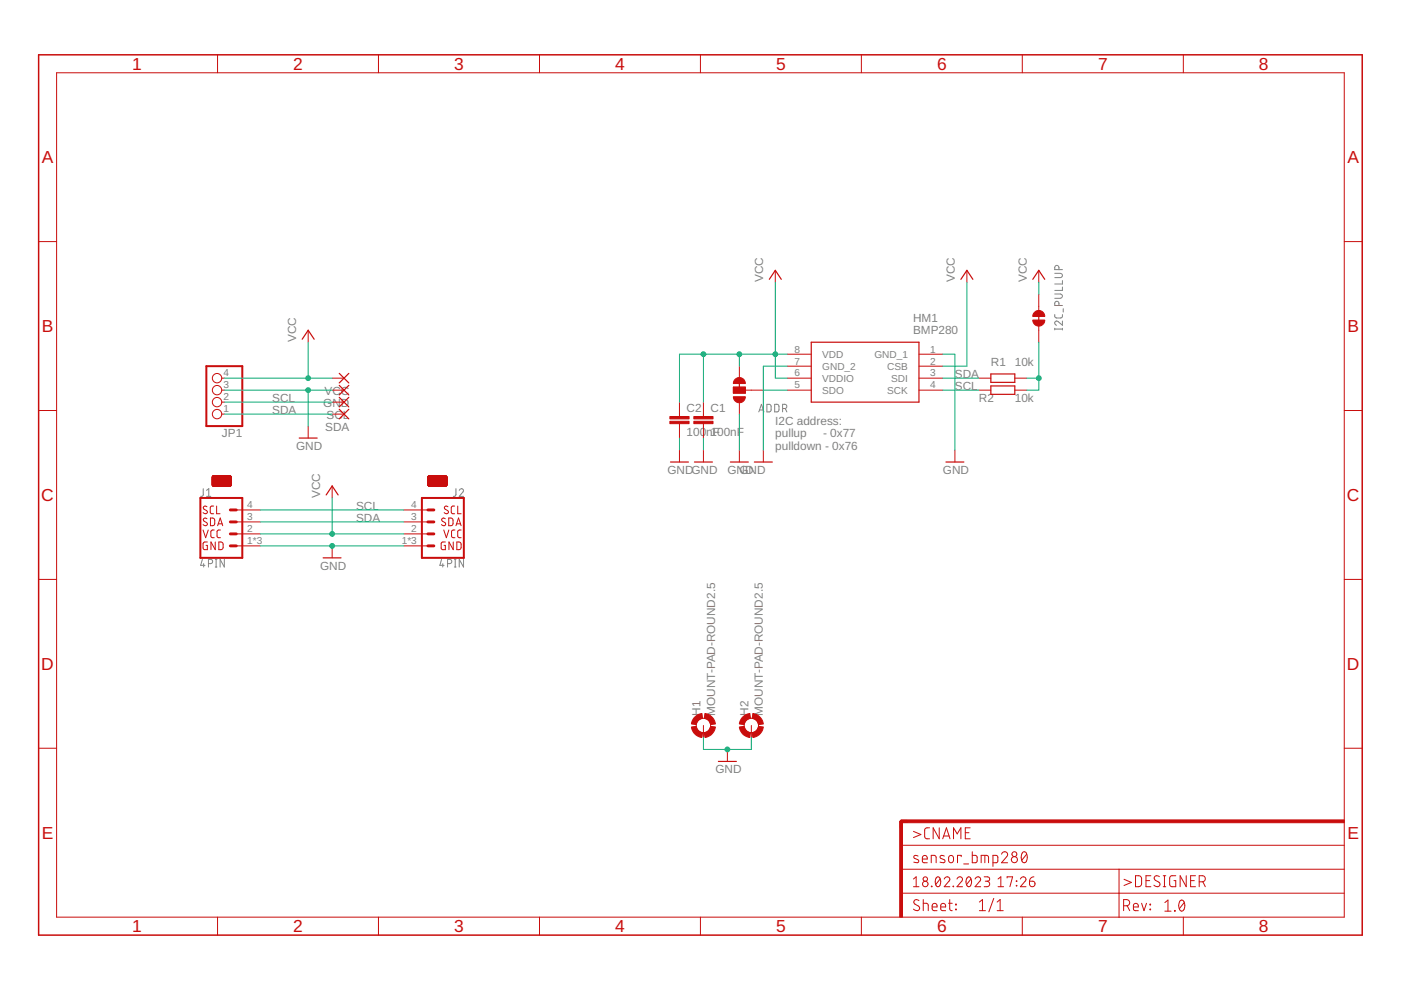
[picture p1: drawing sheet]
<svg xmlns="http://www.w3.org/2000/svg" width="297mm" height="210mm" viewBox="0 0 297 210" stroke-linecap="round" stroke-linejoin="round" font-family="sans-serif">
<g fill="none" stroke="#808080" stroke-width=".21">
<path d="M223.6 58h1.2a.46 .46 0 0 1 .5 .4 .46 .46 0 0 1-.5 .5h-1.2M224.5 57.2v-.5a.44 .44 0 0 0-.4-.4 .44 .44 0 0 0-.5 .4v.5h1.7M225.3 59.5v.7h-1.7M223.6 66.7v.5l.4 .2 1.1-.1 .2-.6M223.6 62.3h1.2a.46 .46 0 0 1 .5 .5 .46 .46 0 0 1-.5 .4h-1.2M223.6 69.8h1.7M223.6 69.6v.4M224.5 64.8v-.5a.44 .44 0 0 0-.4-.4 .44 .44 0 0 0-.5 .4v.5h1.7M225.3 68.1v.9l-1-.8a.44 .44 0 0 0-.7 .1 .44 .44 0 0 0 .4 .7M225.3 60.9v.7h-1.7M225.3 69.6v.4M225.4 65.4v.8"/>
<path d="M160.9 87.3l.5-1.6 .6 1.6M161 86.9h.8M162.6 85.7h.6l.3 .3v1.1l-.3 .2h-.6zM164.3 85.7h.6l.2 .3 .1 .9-.3 .4h-.6zM165.9 86.6h.5a.44 .44 0 0 0 .4-.4 .44 .44 0 0 0-.4-.5h-.5v1.6M166.5 86.6l.3 .7M42.9 118.6l-.4 1.3h1M43.1 103.6v1.4l-.6 .2M43.2 119.5v.7M43.8 105.2h.9M43.8 104l.5-.4v1.6M44.2 119.5h.4a.46 .46 0 0 0 .5-.4 .46 .46 0 0 0-.5-.5h-.4v1.6"/>
<path d="M45.6 118.6h.4M45.8 118.6v1.6M47.6 118.6v1.6l-.9-1.6v1.6M93.6 118.6l-.3 1.3h.8M93.9 119.5v.7M94.9 119.5h.4a.46 .46 0 0 0 .5-.4 .46 .46 0 0 0-.5-.5h-.4v1.6M96.3 118.6h.4M96.5 118.6v1.6M96.7 103.6l-.1 1.4-.5 .2M97.4 104a.44 .44 0 0 1 .6-.4 .44 .44 0 0 1 .1 .7l-.7 .9h.9M98.3 118.6v1.6l-.9-1.6v1.6M45.6 120.2h.4"/>
<path d="M96.3 120.2h.4"/>
</g>
<g fill="none" stroke="#c90d0c" stroke-width=".21">
<path d="M12 15.4h273v179.1h-273zM46.1 11.6v3.8M80.2 11.6v3.8M114.4 11.6v3.8M148.5 11.6v3.8M182.6 11.6v3.8M216.7 11.6v3.8M250.9 11.6v3.8M8.2 51.2h3.8M164.4 57.3v2.6M205 57.3v2.6M220.2 57.3v2.6"/>
<path d="M285 51.2h3.8M65.3 70v2.6M156.8 77.6v2.6M166.9 75.1h5.1M166.9 77.6h5.1M194.8 75.1h5.1M194.8 77.6h5.1M220.2 62.4v3.4M220.2 69.1v3.5M8.2 87h3.8M47 80.2h.6M47 82.7h.6"/>
<path d="M47 87.8h.6M47 85.3h.6M65.3 90.3v2.6M70.4 80.2h2.5M70.4 82.7h2.5M70.4 87.8h2.5M70.4 85.3h2.5M144.1 85.3v3M144.1 89.8v3.1M144.1 95.4v2.6M149.1 85.3v3M149.1 89.8v3.1"/>
<path d="M149.1 95.4v2.6M155.5 82.1h2.5v1.3h-2.5zM156.8 85.3v2.5M156.8 95.4v2.6M158 82.7h3.8M161.8 95.4v2.6M166.9 80.2h5.1M166.9 82.7h5.1M194.8 80.2h5.1M194.8 82.7h5.1M202.5 95.4v2.6M207.5 80.2h2.6"/>
<path d="M207.5 82.7h2.6M215.2 80.2h2.5M215.2 82.7h2.5M285 87h3.8M43.1 112.4l.5 1.6 .6-1.6M43.9 110l-.2-.1a.38 .38 0 0 0-.5 .1 .38 .38 0 0 0 .1 .5l.5 .3a.4 .4 0 0 1 0 .6 .4 .4 0 0 1-.6 0l-.1-.2M43.9 107.4l-.2-.1a.38 .38 0 0 0-.5 .2 .38 .38 0 0 0 .1 .5l.5 .2a.4 .4 0 0 1 0 .7 .4 .4 0 0 1-.6-.1l-.1-.1M44 114.9h-.6l-.3 .2v1.1l.2 .3h.7v-.9h-.3M44.6 109.8l.7 .1 .2 .2v.9l-.2 .4-.7 .1zM45 102.9h4M45 102.8h.2M45 102.7h.2"/>
<path d="M45 102.6h.2M45 102.5h.2M45 102.4h.2M45 102.3h.2M45 102.2h.2M45 102.1h.2M45 102h.2M45 101.9h.2M45 101.8h.2M45 101.7h.2M45 101.6h1.2M45 101.5h1.2"/>
<path d="M45 101.3h4M45 101.2l1.4 .1M45 101.2h1.4M45 101.1l1.4 .1M45 101.1h4M45 101h4M45.1 103h3.9M45.1 101h3.8M45.1 103h3.8M45.1 100.9h3.8M45.3 107.3h-.5l-.2 .4v1l.2 .2h.5M45.4 102.8h2.6"/>
<path d="M45.4 102.7h2.6M45.4 102.6h2.6M45.4 102.5h.1M45.4 102.4v.1M45.4 102.2h.4M45.4 102.1h.4M45.4 102h.4M45.4 101.9h.4M45.4 101.8h.4M45.4 101.7h.4M45.4 102.3h.3M45.4 112.4h-.5l-.2 .3 .1 1.2 .6 .1"/>
<path d="M45.4 102.4h.3M45.5 102.4h.1M45.6 102.4h.1M45.6 114.9v1.6l-.9-1.6v1.6M45.7 102.5h.1M45.8 102.4h.1M45.8 102.3h-.4M45.8 102.2h-.4M45.9 102.5l-.3 .1M45.9 107.3v1.6h.8M45.9 102.5v.1M45.9 102.4h.3"/>
<path d="M45.9 102.3h.8M45.9 102.2h.8M45.9 102.1h.8M45.9 102h.7M45.9 102h.6M45.9 101.9h.5M45.9 101.9h.4M45.9 101.8h.3M45.9 101.7l.3 .1M45.9 101.7h.3M46 102.5h.4M46 102.5h.1"/>
<path d="M46.1 111.5l.6-1.7 .5 1.7M46.2 101.6l-1.2 .1M46.2 102.4h.4M46.2 101.4l-1.2 .1M46.3 111.1h.8M46.3 101.7h.7M46.3 101.6h2.7M46.3 101.4h-1.3M46.3 102.5l.1 .1M46.3 101.5h2.7M46.4 101.7h.6M46.4 101.5h.1"/>
<path d="M46.4 114.9l.6 .1 .3 .2v.9l-.3 .4h-.6zM46.4 102.4h.1M46.4 101.5h.3M46.4 101.1h.2M46.4 101.8h.6M46.5 102.4h.1M46.5 101.3h.1M46.5 101.2h.1M46.5 102.6h.8M46.5 101.9h.5M46.6 101.5h.1M46.6 101.3h2.4"/>
<path d="M46.6 101.3h.1M46.6 101.2h2.4M46.7 101.2h2.3M46.7 102.3h-.8M46.7 101.9h.3M46.7 102.5h.4M46.7 102.2l-.8 .1M46.7 112.4h-.5l-.2 .3v1.1l.2 .2h.5M46.7 102.4h.4M46.7 102h.3M46.8 101.5h2.2M46.8 101.4h2.2"/>
<path d="M46.8 102.3h.3M46.8 102h.2M46.8 102.1h.2M46.8 102.2h.3M46.8 102.2h.2M47.2 102.3h.4M47.2 102.2h.4M47.2 102.1h.4M47.2 102h.4M47.2 101.9h.4M47.2 101.8h.4M47.2 101.7h.4"/>
<path d="M47.3 102.4h.2M47.4 102.4h.1M47.4 102.5v.1M47.5 102.5h.1M47.6 102.4h.1M47.8 102.4h.2M47.8 102.3h.2M47.8 102.2h.2M47.8 102.1h.2M47.8 102h.2M47.8 101.9h.2M47.8 101.8h.2"/>
<path d="M47.8 101.7l.2 .1M47.8 101.7h.2M48 102.5l-.6 .1M48.2 102.8h.8M48.2 102.7h.8M48.2 102.6h.8M48.2 102.5h.2M48.2 102.4v.1M48.2 102.4h.1M48.2 102.2h.5M48.2 102.1h.5M48.2 102h.5"/>
<path d="M48.2 101.9h.4M48.2 102.3h.4M48.2 101.7v.1M48.3 101.8h.3M48.3 102.4h.3M48.3 101.7h-.1M48.3 101.8h.2M48.4 102.5v.1M48.4 102.4h.1M48.4 101.7h.1M48.4 101.8h.1M48.5 102.4h.1"/>
<path d="M48.5 102.5h.5M48.5 102.5v.1M48.5 101.7h.1M48.6 101.7h.4M48.6 102.3h-.4M48.7 102.5h.3M48.7 101.7h.3M48.7 102.4h.3M48.7 101.8h.3M48.8 101.9h.2M48.8 102.3h.2M48.8 102.2h.2"/>
<path d="M48.8 102h.2M48.8 102.1h.2M49 101.6l-2.7 .1M49 101.3l-4 .1M50.1 115.7h5.1M50.1 113.2h5.1M50.1 110.7h5.1M50.1 108.1h5.1M70.4 103v2.6M70.4 115.7v2.6M85.6 115.7h5.1M85.6 113.2h5.1"/>
<path d="M85.6 110.7h5.1M85.6 108.1h5.1M90.7 102.9h4M90.7 102.8h.2M90.7 102.7h.2M90.7 102.6h.2M90.7 102.5h.2M90.7 102.4h.2M90.7 102.3h.2M90.7 102.2h.2M90.7 102.1h.2M90.7 102h.2"/>
<path d="M90.7 101.9h.2M90.7 101.8h.2M90.7 101.7h.2M90.7 101.6h1.2M90.7 101.3h4M90.7 101.2l1.5 .1M90.7 101.2h1.4M90.7 101.1l1.4 .1M90.7 101.1h4M90.7 101h4M90.8 103h3.9M90.8 101h3.9"/>
<path d="M90.8 103h3.8M90.8 100.9h3.8M91.1 102.8h2.6M91.1 102.7h2.6M91.1 102.6h2.6M91.1 102.4l.1 .1M91.1 102.4v.1M91.1 102.3h.4M91.1 102.2h.4M91.1 102.1h.4M91.1 102h.4M91.1 101.9h.4"/>
<path d="M91.1 101.8h.4M91.1 101.7h.4M91.1 102.3h.3M91.1 102.4h.3M91.2 102.4h.1M91.3 102.4h.1M91.4 102.5h.1M91.5 102.4h.1M91.6 102.5l-.3 .1M91.6 102.3h.8M91.6 102.2h.8M91.6 102.1h.8"/>
<path d="M91.6 102h.7M91.6 102h.6M91.6 101.9h.5M91.6 101.9h.4M91.6 101.8h.3M91.6 101.7l.3 .1M91.6 101.7h.3M91.6 102.5v.1M91.7 102.4h.2M91.7 102.6h.4M91.7 102.4l.2 .1M91.9 101.6l-1.2 .1"/>
<path d="M91.9 101.5l-1.2 .1M91.9 101.5h-1.2M91.9 102.4h.4M92 101.4l-1.3 .1M92 101.6h2.7M92 101.4h-1.3M92 101.7h.8M92.1 101.7h.7M92.1 101.5h2.6M92.1 102.4h.1M92.1 101.5h.3M92.1 101.8h.7"/>
<path d="M92.1 101.1h.2M92.2 102.4h.1M92.2 101.2h.1M92.2 101.3h.1M92.2 102.6h.8M92.2 101.9h.6M92.3 101.3h2.4M92.3 101.5h.1M92.3 101.3h.1M92.3 101.2h2.4M92.4 101.9h.4M92.4 101.2h2.3"/>
<path d="M92.4 102.3h-.8M92.4 102.5h.5M92.4 102h.4M92.5 102.4h.3M92.5 101.5h2.2M92.5 102h.3M92.5 101.4h2.2M92.5 102.3l.3 .1M92.5 102.1h.3M92.5 102.3h.3M92.6 102.2h.2M92.6 102.1h.2"/>
<path d="M92.9 102.2h.4M92.9 102.1h.4M92.9 102h.4M92.9 101.9h.4M92.9 101.8h.4M92.9 101.7h.4M92.9 102.3h.4M93 102.4h.2M93.1 102.4h.1M93.1 102.5h.6M93.3 102.5h.1M93.3 102.4h.1"/>
<path d="M93.3 102.2l-.4 .1M93.5 102.4h.2M93.5 102.3h.2M93.5 102.2h.2M93.5 102.1h.2M93.5 102h.2M93.5 101.9h.2M93.5 101.8h.2M93.5 101.7h.2M93.9 102.8h.8M93.9 102.7h.8M93.9 102.6h.8"/>
<path d="M93.9 102.5h.2M93.9 102.4v.1M93.9 102.1h.5M93.9 102h.5M93.9 102.4h.1M93.9 101.8h.1M93.9 102.3h.5M93.9 102.2h.5M93.9 101.9h.5M93.9 101.9h.4M93.9 102.3h.4M93.9 101.7v.1"/>
<path d="M94 102.4h.3M94 101.8h.3M94 101.7h-.1M94 101.8h.2M94.1 102.5v.1M94.1 112.4l.5 1.6 .6-1.6M94.1 102.4h.1M94.1 101.7h.1M94.1 101.8h.1M94.2 101.7h.1M94.2 102.5l.1 .1M94.3 101.7h.4"/>
<path d="M94.4 102.5h.3M94.4 102.2h-.5M94.4 110l-.2-.1a.38 .38 0 0 0-.5 .1 .38 .38 0 0 0 .1 .5l.5 .3a.44 .44 0 0 1 0 .7 .44 .44 0 0 1-.7-.3M94.4 101.7h.3M94.4 114.9h-.5l-.3 .2-.1 1.1 .2 .3h.7v-.9h-.3M94.4 102.4h.3M94.4 101.8h.3M94.5 102.4h.2M94.5 102.3h.2M94.5 101.9h.2M94.5 102.2h.2M94.5 102.1h.2"/>
<path d="M94.5 102h.2M94.7 102.5l-.5 .1M94.7 101.3l-4 .1M95 107.4l-.4-.1-.4 .4 .1 .2 .6 .3a.38 .38 0 0 1 .1 .6 .38 .38 0 0 1-.5 .1l-.3-.2M95.1 109.8l.7 .1 .2 .2 .1 .9-.3 .4-.7 .1zM96.1 114.9v1.6l-.9-1.6v1.6M96.4 107.3l-.6 .1-.1 .3v1l.2 .2h.5M96.5 112.4l-.7 .1-.1 .2 .1 1.1 .2 .2h.5M96.7 111.5l.5-1.7 .6 1.7M96.8 111.1h.8M96.9 114.9l.6 .1 .2 .2 .1 .9-.3 .4h-.6zM97 107.3v1.6h.8"/>
<path d="M97.8 112.4h-.5l-.3 .3 .1 1.1 .2 .2h.5M8.2 122.9h3.8M285 122.9h3.8M8.2 158.6h3.8M149.1 153.8v2.6M154.2 158.9v2.5M159.3 153.8v2.6M285 158.6h3.8M191.1 179.2h93.9M193.7 176.3l1.5 .6-1.5 .7M197.1 175.5l-.7 .1-.4 .4 .1 1.6 .3 .2h.7M199.1 175.5v2.3l-1.3-2.3v2.3"/>
<path d="M199.9 177.8l.8-2.3 .7 2.3M200.1 177.2h1.1M202.2 177.8v-2.3l.7 1.3 .8-1.3v2.3M204.7 176.6h.7M205.7 175.5h-1v2.3h1M46.1 194.5v3.8M80.2 194.5v3.8M114.4 194.5v3.8M148.5 194.5v3.8M182.6 194.5v3.8M191.1 189.4h93.9M191.1 184.3h93.9"/>
<path d="M193.7 188h1.1M193.7 186.4l.5-.5v2.1M194.6 181.5a.57 .57 0 0 0-.9 .1l.1 .3 1 .6-.1 .3-.2 .1-.8-.1M194.8 190.9a.57 .57 0 0 0-.8-.1 .57 .57 0 0 0 0 .9l.7 .4a.58 .58 0 0 1 .1 .9 .58 .58 0 0 1-.9-.1l-.2-.1M195.6 182.1h1a.54 .54 0 0 0-.4-.7 .54 .54 0 0 0-.6 .5l.1 .9 .9 .1M195.7 191.5l1 .1 .1 1.5M195.7 190.7v2.4M197.4 182.9v-1.5h.7l.3 .2 .1 1.3M197.5 187.9l.1 .1zM197.6 192.3h1.1a.54 .54 0 0 0-.4-.8 .54 .54 0 0 0-.7 .5l.2 1 .9 .1M198.5 186.1l.2-.2a.86 .86 0 0 1 .7 1.3v.3a.51 .51 0 0 1-.5 .5 .51 .51 0 0 1-.5-.5l-.1-.8zM199.3 186.4l-.9 1.1"/>
<path d="M199.5 192.3h1a.54 .54 0 0 0-.4-.7 .54 .54 0 0 0-.6 .4l.1 1 .9 .1M200.2 186.4a.58 .58 0 0 1 .8-.5 .58 .58 0 0 1 .2 .9l-1 1.2h1.2M200.2 181.5a.57 .57 0 0 0-.9 .1l.1 .3 1 .6-.1 .3-.3 .1-.7-.1M201.1 191.5h.8M201.3 181.5l.4-.1a.87 .87 0 0 1 0 1.5h-.3l-.3-.3zM201.4 190.7v2.1l.5 .3M202.1 187.9l.1 .1zM202.6 191.7l.2 .2zM202.6 192.8l.2 .1zM202.9 186.4a.58 .58 0 0 1 .8-.5 .58 .58 0 0 1 .2 .9l-1 1.2h1.2M203.8 181.6v-.2h-.8v1.5M204.3 183.2h1.1"/>
<path d="M205.1 186.1l.1-.2a.88 .88 0 0 1 .8 1.3l-.1 .3a.51 .51 0 0 1-.5 .5 .51 .51 0 0 1-.5-.5l-.1-.8zM205.9 186.4l-1 1.1M206.1 180.6v2.3h.8l.3-.4-.1-.9-.3-.2h-.7M206.7 186.4a.58 .58 0 0 1 .9-.5 .58 .58 0 0 1 .1 .9l-1 1.2h1.2M207.6 193.1h1.3M207.6 191.3l.7-.6v2.4M208 182.9v-1.5l1.5 .1 .1 1.4M208.7 185.9h.7a.47 .47 0 0 1 .4 .5 .47 .47 0 0 1-.4 .4h-.5M208.8 181.4v1.5M209.3 186.8a.58 .58 0 0 1 .5 .6 .58 .58 0 0 1-.5 .6h-.6M210.5 182.9h.8l.2-.2v-1.1l-.2-.2h-.8v2.3M210.7 190.5l-1 2.8"/>
<path d="M211.4 193.1h1.3M211.4 191.3l.6-.6v2.4M211.6 188h1.2M211.6 186.4l.6-.5v2.1M212.3 181.1a.64 .64 0 0 1 1-.5 .64 .64 0 0 1 .1 1l-1.1 1.3h1.3M213.5 186.1v-.2h1.2l-.6 2.1M215.5 186.8l.1 .1zM215.5 187.7l.1 .1zM216.3 186.4a.58 .58 0 0 1 .9-.5 .58 .58 0 0 1 .1 .9l-1 1.2h1.2M216.7 194.5v3.8M216.8 180.8a.62 .62 0 0 1 .7-.1 .62 .62 0 0 1 .3 .8 .99 .99 0 0 1-.8 1.4 1.66 1.66 0 0 1-.2-2.1zM217.7 181.1l-1.1 1.3"/>
<path d="M218.3 186.8h.7a.59 .59 0 0 1 .5 .7 .59 .59 0 0 1-.7 .5 .59 .59 0 0 1-.5-.6zM219.2 185.9l-.7 .3-.2 .6M237.3 184.3v10.2M238.2 192h.7a.66 .66 0 0 0 .6-.6 .66 .66 0 0 0-.6-.7h-.7v2.4M238.3 186.4l1.6 .7-1.6 .6M239 192l.5 1.1M240.3 192.3h1a.54 .54 0 0 0-.3-.7 .54 .54 0 0 0-.7 .4l.1 1 .9 .1M240.7 185.7h.9l.4 .4v1.5l-.4 .4h-.9zM242 191.5l.5 1.6 .6-1.6M243 186.7h.8M243.8 192.8l.1 .1zM243.8 191.7l.1 .2z"/>
<path d="M244 185.7h-1v2.3h1M245.8 185.9a.58 .58 0 0 0-.9-.1 .58 .58 0 0 0 .1 .8l.7 .4a.54 .54 0 0 1 .2 .8 .54 .54 0 0 1-.8 .2l-.5-.3M246.6 185.7h.6M246.6 188h.6M246.9 185.7v2.3M247 191.4l.6-.6v2.4M247 193.2h1.3M249 193l.2 .2zM249.3 185.7h-1l-.3 .3v1.6l.3 .4h1v-1.3h-.4M250.2 191a.55 .55 0 0 1 .6-.1 .55 .55 0 0 1 .3 .5 1.36 1.36 0 0 1-.6 1.8 1.47 1.47 0 0 1-.3-2.2zM250.9 194.5v3.8M251.1 191.4l-1.1 1.3"/>
<path d="M251.5 185.7v2.3l-1.3-2.3v2.3M252.4 186.7h.8M253.5 185.7h-1.1v2.3h1.1M254.3 187a1.16 1.16 0 0 0 1.1-.3l.1-.6-.2-.3-1-.1v2.3M255 187l.5 1"/>
<circle cx="46" cy="87.8" r=".99"/>
<circle cx="46" cy="82.7" r=".99"/>
<circle cx="46" cy="80.2" r=".99"/>
<circle cx="46" cy="85.3" r=".99"/>
<circle cx="149.1" cy="153.8" r="1.52"/>
<circle cx="159.3" cy="153.8" r="1.52"/>
<circle cx="196.2" cy="187.4" r=".59"/>
<circle cx="196.2" cy="186.4" r=".46"/>
<circle cx="215.1" cy="182.3" r=".65"/>
<circle cx="215.1" cy="181.1" r=".51"/>
</g>
<g fill="#c90d0c" stroke="#c90d0c" stroke-width=".21">
<path d="M147.1 89.3h4.1v.5h-4.1z"/>
<path d="M147.1 88.3h4.1v.5h-4.1z"/>
<path d="M190.8 174.1h.5v20.4h-.5z"/>
<path d="M191 173.8h94v.6h-94z"/>
<path d="M142 89.3h4.1v.5h-4.1z"/>
<path d="M142 88.3h4.1v.5h-4.1z"/>
<path d="M155.5 82.1h2.5v1.3h-2.5z"/>
</g>
<g fill="none" stroke="#c90d0c" stroke-width=".25">
<path d="M163.1 59.2l1.3-1.9 1.3 1.9M203.7 59.2l1.3-1.9 1.3 1.9M219 59.2l1.2-1.9 1.3 1.9M64.1 71.9l1.2-1.9 1.3 1.9M71.9 79.2l2.1 2M74 79.2l-2.1 2M172 72.6h22.8v12.7h-22.8zM210.1 79.3h5.1v1.8h-5.1zM220.2 66.5v1.7M63.4 92.9h3.8M71.9 81.7l2.1 2M71.9 84.2l2.1 2.1"/>
<path d="M71.9 86.8l2.1 2M74 81.7l-2.1 2M74 84.2l-2.1 2.1M74 86.8l-2.1 2M142.2 98h3.8M147.2 98h3.8M154.9 98h3.8M156.8 80.2v2.5M159.9 98h3.8M200.6 98h3.8M210.1 81.8h5.1v1.8h-5.1zM68.5 118.3h3.8"/>
<path d="M69.2 104.9l1.2-1.9 1.3 1.9M152.3 161.4h3.8"/>
</g>
<path d="M43.8 77.6h7.6v12.7h-7.6zM42.5 105.6h8.9v12.7h-8.9zM89.5 105.6h8.8v12.7h-8.8z" fill="none" stroke="#c90d0c" stroke-width=".42"/>
<path d="M48.8 110.7h1.3M48.8 113.2h1.3M48.8 115.7h1.3M48.8 108.1h1.3M90.7 110.7h1.3M90.7 113.2h1.3M90.7 115.7h1.3M90.7 108.1h1.3M192.3 174.1h-1.2v1.3" fill="none" stroke="#c90d0c" stroke-width=".61"/>
<g fill="#c90d0c" stroke="#c90d0c" stroke-width=".21">
<path d="M147.2 152.2l.6-.6 1-.3 .1 1-.6 .2a1.4 1.4 0 0 0-.7 1.1l-1-.1z" fill-rule="evenodd"/>
<path d="M146.6 154.1l1-.1 .4 .9 .9 .4-.1 1.1a2.52 2.52 0 0 1-2.2-2.3z" fill-rule="evenodd"/>
<path d="M149.3 155.3a1.51 1.51 0 0 0 1.4-1.3l1 .1a2.59 2.59 0 0 1-2.2 2.3z" fill-rule="evenodd"/>
<path d="M149.5 151.3a2.59 2.59 0 0 1 2.2 2.2l-1 .1-.5-.9-.9-.4z" fill-rule="evenodd"/>
<path d="M157.3 152.2l.7-.6 1-.3 .1 1-.6 .2a1.4 1.4 0 0 0-.7 1.1l-1-.1z" fill-rule="evenodd"/>
<path d="M156.8 154.1l1-.1 .4 .9 .9 .4-.1 1.1a2.48 2.48 0 0 1-2.2-2.3z" fill-rule="evenodd"/>
<path d="M159.5 155.3a1.51 1.51 0 0 0 1.3-1.3l1 .1a2.59 2.59 0 0 1-2.2 2.3z" fill-rule="evenodd"/>
<path d="M159.6 151.3a2.59 2.59 0 0 1 2.2 2.2l-1 .1-.4-.9-.9-.4z" fill-rule="evenodd"/>
<path d="M219.4 66.2l.4-.3 .4-.1v1.3h-1.2v-.4z" fill-rule="evenodd"/>
<path d="M220.2 65.8a1.26 1.26 0 0 1 1.3 1.3h-1.3z" fill-rule="evenodd"/>
<path d="M219 67.9h2.5a1.27 1.27 0 0 1-1.3 1.3 1.27 1.27 0 0 1-1.2-1.3z" fill-rule="evenodd"/>
<path d="M155.9 80.4a1.27 1.27 0 0 1 1.4-.2 1.27 1.27 0 0 1 .7 1.1h-2.5l.1-.4z" fill-rule="evenodd"/>
<path d="M155.5 84.1h2.5a1.27 1.27 0 0 1-1.2 1.3 1.27 1.27 0 0 1-1.3-1.3z" fill-rule="evenodd"/>
</g>
<path d="M8.2 11.6h280.6v186.7h-280.6z" fill="none" stroke="#c90d0c" stroke-width=".32"/>
<g fill="none" stroke="#0dab76" stroke-width=".21">
<path d="M164.4 59.9v20.3h2.5M205 59.9v17.7h-5.1M220.2 59.9v2.5M65.3 72.6v7.6M149.1 75.1v10.2M156.8 75.1v2.5M166.9 77.6h-5.1v17.8M166.9 75.1h-22.8v10.2M199.9 75.1h2.6v20.3M220.2 72.6v10.1h-2.5M47.6 82.7h22.8M47.6 80.2h22.8"/>
<path d="M47.6 87.8h22.8M47.6 85.3h22.8M65.3 82.7v7.6M144.1 92.9v2.5M149.1 92.9v2.5M156.8 87.8v7.6M161.8 82.7h5.1M199.9 82.7h7.6M199.9 80.2h7.6M217.7 80.2h2.5M55.2 115.7h30.4M55.2 113.2h30.4"/>
<path d="M55.2 110.7h30.4M55.2 108.1h30.4M70.4 105.6v7.6M149.1 156.4v2.5h10.2v-2.5"/>
</g>
<g fill="#0dab76" stroke="#0dab76" stroke-width=".21">
<circle cx="65.3" cy="82.7" r=".51"/>
<circle cx="70.4" cy="115.7" r=".51"/>
<circle cx="154.2" cy="158.9" r=".51"/>
<circle cx="65.3" cy="80.2" r=".51"/>
<circle cx="70.4" cy="113.2" r=".51"/>
<circle cx="164.4" cy="75.1" r=".51"/>
<circle cx="149.1" cy="75.1" r=".51"/>
<circle cx="156.8" cy="75.1" r=".51"/>
<circle cx="220.2" cy="80.2" r=".51"/>
</g>
<g font-size="3.7" fill="#c90d0c">
<text x="28" y="14.8">1</text>
<text x="62.2" y="14.8">2</text>
<text x="96.3" y="14.8">3</text>
<text x="130.4" y="14.8">4</text>
<text x="164.5" y="14.8">5</text>
<text x="198.7" y="14.8">6</text>
<text x="232.8" y="14.8">7</text>
<text x="266.9" y="14.8">8</text>
<text x="8.9" y="34.6">A</text>
<text x="285.7" y="34.6">A</text>
<text x="8.9" y="70.4">B</text>
<text x="285.7" y="70.4">B</text>
<text x="8.8" y="106.2">C</text>
<text x="285.6" y="106.2">C</text>
<text x="8.8" y="142">D</text>
<text x="285.6" y="142">D</text>
<text x="8.9" y="177.8">E</text>
<text x="285.7" y="177.8">E</text>
<text x="28" y="197.6">1</text>
<text x="62.2" y="197.6">2</text>
<text x="96.3" y="197.6">3</text>
<text x="130.4" y="197.6">4</text>
<text x="164.5" y="197.6">5</text>
<text x="198.7" y="197.6">6</text>
<text x="232.8" y="197.6">7</text>
<text x="266.9" y="197.6">8</text>
</g>
<g font-size="2.5" fill="#808080">
<text x="161.8" y="59.9" transform="rotate(-90 161.8 59.9)">VCC</text>
<text x="202.5" y="59.9" transform="rotate(-90 202.5 59.9)">VCC</text>
<text x="217.7" y="59.9" transform="rotate(-90 217.7 59.9)">VCC</text>
<text x="193.6" y="70.9">BMP280</text>
<text x="193.6" y="68.4">HM1</text>
<text x="62.8" y="72.6" transform="rotate(-90 62.8 72.6)">VCC</text>
<text x="210.1" y="77.6">R1</text>
<text x="215.2" y="77.6">10k</text>
<text x="68.8" y="83.8">VCC</text>
<text x="202.5" y="80.2">SDA</text>
<text x="202.5" y="82.7">SCL</text>
<text x="57.7" y="87.8">SDA</text>
<text x="57.7" y="85.3">SCL</text>
<text x="68.5" y="86.4">GND</text>
<text x="69.2" y="88.9">SCL</text>
<text x="145.6" y="87.4">C2</text>
<text x="150.7" y="87.4">C1</text>
<text x="207.5" y="85.3">R2</text>
<text x="215.2" y="85.3">10k</text>
<text x="47.1" y="92.8">JP1</text>
<text x="62.8" y="95.4">GND</text>
<text x="69" y="91.4">SDA</text>
<text x="145.6" y="92.5">100</text>
<text x="149.7" y="92.5">n1F00nF</text>
<text x="164.4" y="90.1">I2C address:</text>
<text x="164.4" y="92.7">pullup</text>
<text x="164.4" y="95.4">pulldown - 0x76</text>
<text x="174.5" y="92.7">- 0x77</text>
<text x="141.5" y="100.5">GNDGND</text>
<text x="154.2" y="100.5">GND</text>
<text x="156.8" y="100.5">GND</text>
<text x="199.9" y="100.5">GND</text>
<text x="67.9" y="105.6" transform="rotate(-90 67.9 105.6)">VCC</text>
<text x="75.5" y="110.7">SDA</text>
<text x="75.5" y="108.1">SCL</text>
<text x="67.9" y="120.8">GND</text>
<text x="148.6" y="151.8" transform="rotate(-90 148.6 151.8)">H1</text>
<text x="151.6" y="151.8" transform="rotate(-90 151.6 151.8)">MOUNT-PAD-ROUND2.5</text>
<text x="158.7" y="151.8" transform="rotate(-90 158.7 151.8)">H2</text>
<text x="161.8" y="151.8" transform="rotate(-90 161.8 151.8)">MOUNT-PAD-ROUND2.5</text>
<text x="151.7" y="164">GND</text>
</g>
<g font-size="2.1" fill="#808080">
<text x="168.5" y="77.3">7</text>
<text x="168.5" y="74.7">8</text>
<text x="174.3" y="75.9">VDD</text>
<text x="185.4" y="75.9">GND_1</text>
<text x="197.2" y="74.7">1</text>
<text x="197.2" y="77.3">2</text>
<text x="47.4" y="82.4">3</text>
<text x="47.4" y="79.8">4</text>
<text x="168.5" y="82.4">5</text>
<text x="168.5" y="79.8">6</text>
<text x="174.3" y="83.5">SDO</text>
<text x="174.3" y="80.9">VDDIO</text>
<text x="174.3" y="78.4">GND_2</text>
<text x="188.1" y="78.4">CSB</text>
<text x="188.1" y="83.5">SCK</text>
<text x="189" y="80.9">SDI</text>
<text x="197.2" y="79.8">3</text>
<text x="197.2" y="82.4">4</text>
<text x="47.4" y="87.4">1</text>
<text x="47.4" y="84.9">2</text>
<text x="52.4" y="107.8">4</text>
<text x="87.2" y="107.8">4</text>
<text x="52.4" y="112.8">2</text>
<text x="52.4" y="110.3">3</text>
<text x="87.2" y="112.8">2</text>
<text x="87.2" y="110.3">3</text>
<text x="52.4" y="115.4">1*3</text>
<text x="85.2" y="115.4">1*3</text>
</g>
</svg>
